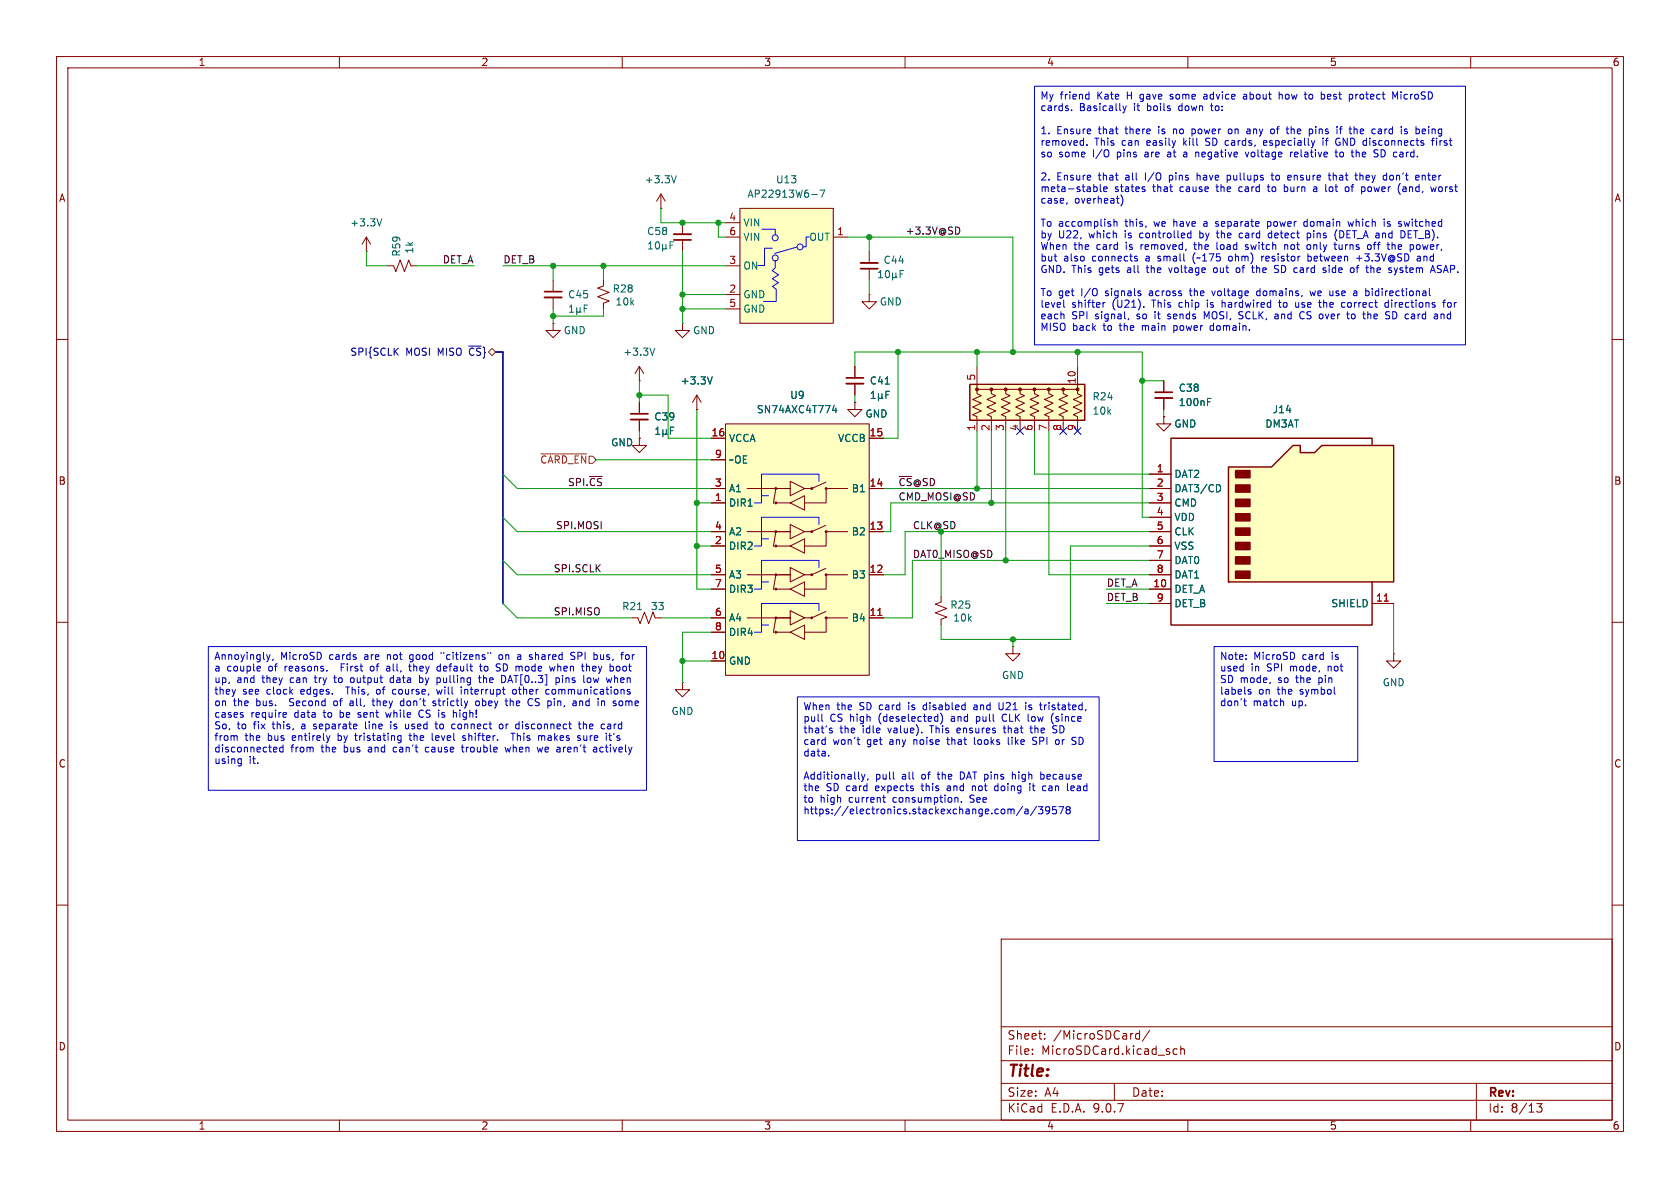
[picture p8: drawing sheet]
<svg xmlns="http://www.w3.org/2000/svg" width="297mm" height="210mm" viewBox="0 0 297 210" stroke-linecap="round" stroke-linejoin="round" font-family="sans-serif">
<g fill="none" stroke="#840000" stroke-width=".18">
<path d="M10 10h277v190h-277zM12 12h273v186h-273zM60 10v2M110 10v2M160 10v2M210 10v2M260 10v2M153.7 52.1v1.2h1.2l-1.2 1.3-1.3-1.3h1.3M153.7 52.1h.1M153.7 44.5v2M153.7 47.5v2M10 60h2"/>
<path d="M113 77.5v1.2h1.3l-1.3 1.3-1.2-1.3h1.2M113 77.5h.1M113 71.1v2.1M113 74.2v2M123.2 72.4h.1M123.2 69.9l-.8 1.2M123.2 69.9l.8 1.2M123.2 69.9v2.5M205.7 73.7v1.2h1.3l-1.3 1.3-1.2-1.3h1.2M205.7 73.7h.1M205.7 67.3v2M205.7 70.4v2"/>
<path d="M285 60h2M10 110h2M166.4 105.4v1l-1 .4 2 .8-2 .7 2 .8-1 .4v1M179.1 114.3v1.3h1.2l-1.2 1.2-1.3-1.2h1.3M179.1 114.3h.1M246.4 115.6v1.2h1.2l-1.2 1.3-1.3-1.3h1.3M246.4 115.6h.1M285 110h2M10 160h2M177 166h108v32h-108zM285 160h2M60 198v2"/>
<path d="M110 198v2M160 198v2M177 194.5h108M177 191.5h108M177 187.5h108M177 181.5h108M182.5 186.3v.1M182.5 185.5v.1M184.7 183.6v.1M184.7 182.8v.1M197 191.5v3M201.5 182.2v1.5"/>
<path d="M201.5 182.8l-.5-.1-.3 .3v.4l.2 .2h.6M203.2 182.1l-1.2 2M208.1 185.5l-.4-.1-.3 .3v.4l.1 .2h.6M208.7 185.5l.3-.1 .3 .1 .1 .9M208.7 184.9v1.5M210 198v2M260 198v2M261 191.5v6.5M271.7 195.1h.9l-.5 .6 .4 .1v.7l-.2 .1-.6-.1"/>
</g>
<g fill="none" stroke="#006464" stroke-width=".18">
<path d="M155.3 49.1h.7M155.3 48.2l.4-.4v1.3M156.6 47.9l.2-.1a.68 .68 0 0 1 .5 .7 .68 .68 0 0 1-.5 .6l-.2-.1-.1-.4zM157.8 48.9l.2 .2h.2l.2-.2M157.8 48.2v1.3M158.4 48.9l.2 .2M158.4 48.2v.7M159.1 48.4h.4M159.7 47.8h-.6v1.3M115.9 76.8h.7M115.9 75.9l.4-.4v1.3M117.2 76.6l.2 .2h.2l.2-.2"/>
<path d="M117.2 75.9v1.3M117.8 76.6l.2 .2M117.8 75.9v.7M118.5 76.1h.4M119.1 75.5h-.6v1.3M125.9 66.6l-.4 1.3M213.5 71h.4M213.5 70.4h.6"/>
</g>
<path d="M152.1 47.5h3.1M111.5 73.2h3.1M204.2 69.3h3.1" fill="none" stroke="#840000" stroke-width=".3"/>
<path d="M152.1 46.5h3.1M111.5 74.2h3.1M204.2 70.4h3.1" fill="none" stroke="#840000" stroke-width=".33"/>
<path d="M128.3 74.9h25.4v44.5h-25.4z" fill="#ffffc2"/>
<g fill="none" stroke="#840000" stroke-width=".18">
<path d="M64.8 44.5h.1M64.8 41.9l-.8 1.3M64.8 41.9l.7 1.3M64.8 41.9v2.6M125.7 77.5h2.6M128.3 74.9h25.4v44.5h-25.4zM151.1 71.1v1.3h1.3l-1.3 1.3-1.2-1.3h1.2M151.1 71.1h.1M153.7 77.5h2.5M125.7 86.4h2.6M125.7 94h2.6M125.7 88.9h2.6"/>
<path d="M125.7 96.5h2.6M125.7 81.3h2.6M132.1 86.4h7.6v1.2l2.5-1.2-2.5-1.3v1.3h-1.3M132.1 94h7.6v1.3l2.5-1.3-2.5-1.3v1.3h-1.3M137.2 86.4l-.5 2.6M137.2 94l-.5 2.6M137.2 88.9h2.5M137.2 96.5h2.5M139.7 88.9l2.5-1.3v2.6zM139.7 96.5l2.5-1.2v2.5zM146 85.2l-2.5 1.2h-1.3M146 92.9l-2.5 1.1h-1.3"/>
<path d="M149.9 86.4h-3.9v2.5h-3.8M149.9 94h-3.9v2.5h-3.8M153.7 86.4h2.5M153.7 94h2.5M125.7 101.6h2.6M125.7 109.2h2.6M125.7 104.1h2.6M125.7 111.8h2.6M125.7 116.8h2.6M132.1 101.6h7.6v1.3l2.5-1.3-2.5-1.3v1.3h-1.3M132.1 109.2h7.6v1.3l2.5-1.3-2.5-1.2v1.2h-1.3M137.2 101.6l-.5 2.6"/>
<path d="M137.2 109.2l-.5 2.7M137.2 104.1h2.5M137.2 111.8h2.5M139.7 104.1l2.5-1.2v2.5zM139.7 111.8l2.5-1.3v2.5zM146 100.5l-2.5 1.1h-1.3M146 108.1l-2.5 1.1h-1.3M149.9 101.6h-3.9v2.5h-3.8M149.9 109.2h-3.9v2.6h-3.8M153.7 101.6h2.5M153.7 109.2h2.5"/>
</g>
<path d="M135.9 87.6h-1.3v1.3h-1.3M135.9 95.3h-1.3v1.2h-1.3M144.8 85.1v-1.3h-10.2v3.8M144.8 92.7v-1.3h-10.2v3.9M135.9 102.9h-1.3v1.2h-1.3M135.9 110.5h-1.3v1.3h-1.3M144.8 100.3v-1.2h-10.2v3.8M144.8 108v-1.3h-10.2v3.8" fill="none" stroke="#000bff" stroke-width=".18"/>
<g fill="none" stroke="#840000" stroke-width=".25">
<circle cx="137.2" cy="86.4" r=".13"/>
<circle cx="137.2" cy="96.5" r=".13"/>
<circle cx="137.2" cy="94" r=".13"/>
<circle cx="137.2" cy="88.9" r=".13"/>
<circle cx="143.5" cy="86.4" r=".13"/>
<circle cx="143.5" cy="94" r=".13"/>
<circle cx="146" cy="86.4" r=".13"/>
<circle cx="146" cy="94" r=".13"/>
<circle cx="137.2" cy="101.6" r=".13"/>
<circle cx="137.2" cy="104.1" r=".13"/>
<circle cx="137.2" cy="109.2" r=".13"/>
<circle cx="137.2" cy="111.8" r=".13"/>
<circle cx="143.5" cy="101.6" r=".13"/>
<circle cx="143.5" cy="109.2" r=".13"/>
<circle cx="146" cy="101.6" r=".13"/>
<circle cx="146" cy="109.2" r=".13"/>
</g>
<path d="M155.2 108.8h.7" fill="none" stroke="#a90000" stroke-width=".18"/>
<path d="M67.5 38.7l-.4 1.2M147.5 71.6l-.3 .9h.8M147.8 72.1v.9" fill="none" stroke="#006464" stroke-width=".18"/>
<path d="M217.2 82.6h7.6l3.8-3.9h1.3v1.3h2.5l1.3-1.3h12.7v24.2h-29.2z" fill="#ffffc2"/>
<path d="M242.6 78.7v-1.2h-35.6v33h35.6v-7.6M217.2 82.6h7.6l3.8-3.9h1.3v1.3h2.5l1.3-1.3h12.7v24.2h-29.2z" fill="none" stroke="#840000" stroke-width=".25"/>
<g fill="#840000" stroke="#840000" stroke-width=".25">
<path d="M218.4 83.2h2.6v1.3h-2.6z"/>
<path d="M218.4 85.7h2.6v1.3h-2.6z"/>
<path d="M218.4 88.3h2.6v1.2h-2.6z"/>
<path d="M218.4 90.8h2.6v1.3h-2.6z"/>
<path d="M218.4 93.3h2.6v1.3h-2.6z"/>
<path d="M218.4 95.9h2.6v1.3h-2.6z"/>
<path d="M218.4 98.4h2.6v1.3h-2.6z"/>
<path d="M218.4 101h2.6v1.2h-2.6z"/>
</g>
<path d="M203.2 83.8h3.8M203.2 86.4h3.8M203.2 88.9h3.8M203.2 91.4h3.8M203.2 94h3.8M203.2 96.5h3.8M203.2 99.1h3.8M203.2 101.6h3.8M203.2 104.1h3.8M203.2 106.7h3.8M242.6 106.7h3.8" fill="none" stroke="#840000" stroke-width=".18"/>
<path d="M215.5 85.7l.3 .5-.3 .7" fill="none" stroke="#006464" stroke-width=".18"/>
<path d="M244.7 106.3h.7" fill="none" stroke="#a90000" stroke-width=".18"/>
<path d="M171.4 67.9h20.4v6.4h-20.4z" fill="#ffffc2"/>
<path d="M171.4 67.9h20.4v6.4h-20.4z" fill="none" stroke="#840000" stroke-width=".25"/>
<g fill="#840000" stroke="#840000" stroke-width=".18">
<circle cx="172.7" cy="68.8" r=".25"/>
<circle cx="175.3" cy="68.8" r=".25"/>
<circle cx="177.8" cy="68.8" r=".25"/>
<circle cx="180.3" cy="68.8" r=".25"/>
<circle cx="182.9" cy="68.8" r=".25"/>
<circle cx="185.4" cy="68.8" r=".25"/>
<circle cx="188" cy="68.8" r=".25"/>
<circle cx="190.5" cy="68.8" r=".25"/>
</g>
<path d="M172.7 64.8v3.8M175.3 68.8v.8l.7 .4-1.5 .6 1.5 .7-1.5 .7 1.5 .6-1.5 .7 .8 .4v1.2M177.8 68.8v.8l.8 .4-1.6 .6 1.6 .7-1.6 .7 1.6 .6-1.6 .7 .8 .4v1.2M180.3 68.8v.8l.8 .4-1.5 .6 1.5 .7-1.5 .7 1.5 .6-1.5 .7 .7 .4v1.2M182.9 68.8v.8l.7 .4-1.5 .6 1.5 .7-1.5 .7 1.5 .6-1.5 .7 .8 .4v1.2M185.4 68.8v.8l.8 .4-1.5 .6 1.5 .7-1.5 .7 1.5 .6-1.5 .7 .7 .4v1.2M188 68.8v.8l.7 .4-1.5 .6 1.5 .7-1.5 .7 1.5 .6-1.5 .7 .8 .4v1.2M190.5 74.9v-1.2l-.8-.4 1.6-.7-1.6-.6 1.6-.7-1.6-.7 1.6-.6-.8-.4v-.8h-17.8v.8l.8 .4-1.5 .6 1.5 .7-1.5 .7 1.5 .6-1.5 .7 .7 .4v2.5M190.5 64.8v3.8" fill="none" stroke="#840000" stroke-width=".18"/>
<path d="M130.8 36.8h16.5v20.4h-16.5z" fill="#ffffc2"/>
<g fill="none" stroke="#840000" stroke-width=".18">
<path d="M116.8 36.8h.1M116.8 34.3l-.7 1.3M116.8 34.3l.8 1.3M116.8 34.3v2.5M120.6 39.4v2M128.3 39.4h2.5M130.8 36.8h16.5v20.4h-16.5zM68.6 47h1l.4 1 .7-2 .8 2 .8-2 .3 1h1.1M97.8 57.2v1.2h1.3l-1.3 1.3-1.3-1.3h1.3M97.8 57.2h.1M97.8 49.5v2.1M97.8 52.6v2"/>
<path d="M106.7 49.5v1l-1 .4 2 .8-2 .8 2 .7-1 .4v1M120.6 57.2v1.2h1.3l-1.3 1.3-1.2-1.3h1.2M120.6 57.2h.1M120.6 42.4v2.1M128.3 41.9h2.5M128.3 47h2.5M128.3 52.1h2.5M128.3 54.6h2.5M137.1 46.1h.1M147.3 41.9h2.6M113 67.3h.1M113 77.5h.1"/>
<path d="M113 64.8l-.7 1.2M113 64.8l.8 1.2M113 64.8v2.5M113 71.1v2.1M113 74.2v2M123.2 72.4h.1M125.7 77.5h2.6M151.1 71.1h.1M151.1 64.8v2M151.1 67.8v2.1M153.7 77.5h2.5M205.7 73.7h.1"/>
<path d="M205.7 67.3v2M205.7 70.4v2M125.7 81.3h2.6M125.7 86.4h2.6M125.7 88.9h2.6M125.7 94h2.6M125.7 96.5h2.6M153.7 86.4h2.5M153.7 94h2.5M203.2 86.4h3.8M203.2 88.9h3.8M203.2 94h3.8"/>
<path d="M203.2 96.5h3.8M203.2 83.8h3.8M203.2 91.4h3.8M203.2 99.1h3.8M111.8 109.2h1l.4 1 .7-2 .8 2 .7-2 .4 1h1M125.7 109.2h2.6M125.7 101.6h2.6M125.7 104.1h2.6M125.7 111.8h2.6M125.7 116.8h2.6M153.7 109.2h2.5M153.7 101.6h2.5"/>
<path d="M203.2 101.6h3.8M203.2 104.1h3.8M203.2 106.7h3.8M242.6 106.7h3.8M120.6 120.7v1.2h1.3l-1.3 1.3-1.2-1.3h1.2M120.6 120.7h.1"/>
</g>
<g fill="none" stroke="#00f" stroke-width=".18">
<path d="M134.7 40.5h2.4v1M136.5 43.9h-1.3v3h-1.2M137.1 46.1v1.2l-.6 .5 1.1 .8-1.1 .7 1.1 .7-1 .6 .6 .6v2.1h-2.2M140.9 43.7l-3.9 1.1M143.1 41.9h-.6v1.7h-.5"/>
<circle cx="137" cy="42" r=".52"/>
<circle cx="137.1" cy="45.6" r=".52"/>
<circle cx="141.4" cy="43.6" r=".52"/>
</g>
<g fill="none" stroke="#006464" stroke-width=".18">
<path d="M119.6 31.1l-.5 1.2M143.5 34.4h1M145 33.6h.8l-.5 1.3M100.7 55.2h.7M100.7 54.3l.3-.4v1.3M102 55l.1 .2h.3l.2-.2M102 54.3v1.3M102.6 55l.1 .2M102.6 54.3v.7M103.3 54.5h.4M103.9 53.9h-.6v1.3M114.7 44h.7"/>
<path d="M114.7 43.1l.3-.4v1.3M116 42.8l.2-.1a.68 .68 0 0 1 .4 .7 .68 .68 0 0 1-.4 .6 .84 .84 0 0 1-.2-1.2zM117.1 43.8l.2 .2h.3l.1-.2M117.1 43.2v1.2M117.7 43.8l.2 .2M117.7 43.2v.6M118.5 43.3h.4M119.1 42.7h-.6v1.3M115.8 61.5l-.5 1.3M115.9 76.8h.7M115.9 75.9l.4-.4v1.3M117.2 76.6l.2 .2h.2l.2-.2"/>
<path d="M117.2 75.9v1.3M117.8 76.6l.2 .2M117.8 75.9v.7M118.5 76.1h.4M119.1 75.5h-.6v1.3M125.9 66.6l-.4 1.3M147.5 71.6l-.3 .9h.8M147.8 72.1v.9M154 70.4h.7M154 69.5l.4-.3v1.2M155.3 70.3l.2 .1h.2l.2-.1M155.3 69.6v1.3"/>
<path d="M155.9 70.3l.2 .1M155.9 69.6v.7M156.5 67.9h.7M156.6 69.8h.4M157.2 69.2h-.6v1.2M213.5 70.4h.6M213.5 71h.4M215.5 85.7l.3 .5-.3 .7M112.7 107.8h.7"/>
</g>
<path d="M96.3 51.6h3M119.1 42.4h3.1M149.6 66.8h3.1" fill="none" stroke="#840000" stroke-width=".3"/>
<path d="M96.3 52.6h3M119.1 41.4h3.1M149.6 67.8h3.1" fill="none" stroke="#840000" stroke-width=".33"/>
<path d="M95.6 80.2h8.1" fill="none" stroke="#725600" stroke-width=".18"/>
<path d="M169.4 40.2l.3 .5-.3 .6" fill="none" stroke="#0f0f0f" stroke-width=".18"/>
<path d="M88.9 62.2v44.5" fill="none" stroke="#000084" stroke-width=".3"/>
<g fill="none" stroke="#009600" stroke-width=".18">
<path d="M116.8 36.8v2.6h11.5M127 39.4v2.5h1.3M64.8 44.5v2.5h3.8M73.7 47h10.1M88.9 47h39.4M97.8 47v2.5M97.8 54.6v2.6M106.7 47v2.5M106.7 54.6v1.3h-8.9M120.6 44.5v12.7M120.6 52.1h7.7M120.6 54.6h7.7"/>
<path d="M149.9 41.9h29.2v20.3M153.7 41.9v2.6M153.7 49.5v2.6M113 69.9h5.1v7.6h7.6M113 67.3v3.8M113 76.2v1.3M123.2 72.4v31.7h2.5M151.1 64.8v-2.6h50.8v29.2h1.3M151.1 69.9v1.2M158.7 62.2v15.3h-2.5M172.7 62.2v2.6M172.7 76.2v10.2"/>
<path d="M175.3 76.2v12.7M177.8 76.2v22.9M182.9 76.2v7.6h20.3M185.4 76.2v25.4h17.8M190.5 62.2v2.6M201.9 67.3h3.8M205.7 72.4v1.3M88.9 83.8l2.5 2.6h34.3M88.9 99.1l2.5 2.5h34.3M88.9 91.4l2.5 2.6h34.3M105.4 81.3h20.3M123.2 88.9h2.5"/>
<path d="M123.2 96.5h2.5M156.2 86.4h47M166.4 94v11.4M203.2 88.9h-45.7v5.1h-1.3M203.2 96.5h-14v16.5h-22.8v-2.5M203.2 99.1h-41.9v10.1h-5.1M203.2 94h-43.2v7.6h-3.8M88.9 106.7l2.5 2.5h20.4M116.8 109.2h8.9M120.6 116.8h5.1M125.7 111.8h-5.1v8.9M179.1 113v1.3"/>
<path d="M195.6 104.1h7.6M195.6 106.7h7.6M246.4 106.7v8.9"/>
</g>
<path d="M179.7 75.6l1.2 1.2M180.9 75.6l-1.2 1.2M187.4 75.6l1.2 1.2M188.6 75.6l-1.2 1.2M189.9 75.6l1.2 1.2M191.1 75.6l-1.2 1.2" fill="none" stroke="#000084" stroke-width=".18"/>
<g fill="none" stroke="#0000c2" stroke-width=".18">
<path d="M182.9 15.2h76.2v45.8h-76.2zM189.4 19.4v.2M192.2 16.7h.3M192.5 16.2v1.3M192.5 17.5h-.3M198.5 18.7l.3 .9M198.8 19.6l-.3 .4M199.1 18.7l-.3 .9M206.9 17.5h.1M207 16.7l-.1 .1 .1 .3M213.2 16.7h-.4M213.3 17h-.3l-.2 .2v.3h.5"/>
<path d="M214 18.7h.5M214.2 18.3v1.2M219.9 16.7h.4M220.4 17h-.4l-.2 .2 .2 .3h.4M226.1 16.8l.2-.1h.3l.1 .8M226.1 16.2v1.3M231.6 16.7l-.2 .2v.4l.2 .2M234.7 16.7v.8M235.3 17l-.6 .1M239.1 16.8v.6M239.7 16.7v.8M239.9 16.7l-.2 .2"/>
<path d="M246.2 16.2l.4 1 .5-1v1.3M247.7 16.2v.2M247.7 16.7v.8M188.6 35.9l-.1 .2M192.2 25.6v.1M193.5 33l.4 .1 .1 .2-.1 .5-.4 .1M194.5 32.6v1.1l.2 .2M195.1 33.4l.6-.1v-.2l-.4-.1-.2 .2 .1 .6h.5M196.9 38.7v1.3M196.9 39.3l.2-.1h.3l.1 .8M198.4 34.8a1.48 1.48 0 0 1-.3 1.6M202.3 33.4l.1 .2-.1 .3"/>
<path d="M202.3 33l.1 .1M206.6 27.3l-.2 .1 .2 .3M206.7 31v1.3M206.7 31.8h.2M206.9 31h-.2M207.5 22.8v.8M207.6 22.8l-.1 .1M209.6 26.9l-.3 .1M209.7 27.3h-.3l-.2 .1 .1 .3h.4M210.7 22.8v1.3M210.7 23.6h.4M211.1 22.8l-.4 .1"/>
<path d="M211.6 26.9l.3 .2M211.6 30.6v1.2M212 31l-.4 .1M213 39.5l-.2 .2 .2 .3M213 39.2h-.2M213.1 25.6l.2 .1M214.9 39.9l.4 .1M215 39.5l.3 .1M215.3 39.2h-.3M217 31h.3l.2 .1M217 31v1.3M217.5 31.7l-.2 .1h-.3"/>
<path d="M217.7 22.9l-.3-.1-.3 .2 .1 .5 .2 .1h.3M219.1 33.1l-.1 .5 .3 .3M220.2 26.9l.3 .8 .3-.8M220.6 22.8l.3 .1 .1 .7M221 23.6h-.4M221 23.1l-.4 .1M223.4 25v.6h.5M224 25.1l-.6 .2M224 33h.5M224.1 39.2h.4l.1 .1M224.1 39.2v1.2M224.2 32.6v1.1l.3 .2"/>
<path d="M224.6 39.9l-.1 .1-.4-.1M224.7 31h.5M224.9 30.6v1l.3 .2M225.1 22.8l.2 .2v.4l-.2 .2M227.1 33.1l.3-.1 .2 .1M227.6 33.8l-.2 .1-.3-.1M228.1 31l.2 .3-.6 .1M228.1 26.9v.8M228.2 31.8h-.1M228.2 27l-.1 .1M228.3 22.4v1.2M228.6 22.8l-.3 .1"/>
<path d="M228.9 27.1v.6h.4M229.5 27.2l-.6 .1M230.5 39.8l.2 .2 .4-.1M231.1 39.2h-.4l-.2 .2M231.1 38.7v1.3M232.3 33.1h.4l.1 .8M232.6 22.4v.1M232.6 22.8v.8M232.8 33.3l-.4 .1-.2 .2 .2 .3 .4-.1M233.9 24.8v.9M234.4 32.6v1.1M234.5 24.6v1.1"/>
<path d="M234.8 31h.5M235 30.6v1M235 33.6l.1 .2 .3 .1M235 31.8h.3M235.4 33l-.3 .1-.1 .2M235.7 30.6v1.2M236 26.9h.5M236.1 31l-.4 .1M236.2 26.5v1.1l.3 .1M236.7 25.1h.2v.5l-.4 .1M236.8 22.8h.5M237.3 22.4h-.3"/>
<path d="M237.3 26.9l-.3 .1-.2 .1 .1 .5 .4 .1M238.2 33l.3 .3v.3l-.3 .3M238.3 39.2l.2 .8 .3-.6 .2 .6 .3-.8M238.8 33h.5M239.8 27l.3-.1 .2 .2M239.9 22.9v.7M240.4 31.1l.4-.1 .2 .2M240.4 30.6v1.2M241.9 33.1l-.1 .5 .2 .3M243.8 22.8h.2l.2 .2v.6M244.2 26.5v1.2h.3M244.2 23.6h-.4"/>
<path d="M244.2 23.1l-.4 .1M245.7 39.2h-.3l-.1 .1v.2l.4 .1v.3h-.4M246.1 31h-.3l-.1 .2v.5l.4 .1M248 33.7l.2 .2 .4-.1M248 33.1h.5l.1 .8M248.2 39.2l.3 .8 .2-.6M248.6 33.3l-.4 .1-.2 .2M251.4 31.1l.2-.1h.3l.1 .8M251.4 31v.8M252.6 22.4v.1M252.6 22.8v.8M253.2 24.6v1.1"/>
<path d="M253.9 33l-.2 .9M254 24.8v.9M254.7 33l-.3 .1-.1 .2 .1 .5 .3 .1M188 53v1.1l.2 .2M195 53.5v.8M195.2 53.5l-.2 .2M199.5 56.3l-.1 .2M200.7 45.7l.3 .1 .1 .2-.2 .1h-.2M200.7 45.3l.3 .1M202.2 54.2v.1M206.4 56.3l.2 .1M206.6 47.3l.3 .9"/>
<path d="M206.6 55.5l-.2 .2 .2 .2M207.5 57.6v1.2M207.5 58.3l.1 .1M207.6 57.6h-.1M210.1 42h.4M210.1 41.3h.4M210.2 51.4h.5M210.4 51l.1 1.2M210.5 40.8v1.3M211 45.1l-.1 .4 .1 .8M211 43.2h.5M211.2 42.8l.1 1.2"/>
<path d="M212.1 40.8v1.3M212.1 42l.1 .1M212.2 41.2l-.1 .1M213.3 56l-.4-.9v1.3M213.4 53.5v.8M214 57.6l-.1 .6 .1 .1 .4 .1M214.2 51.4l.3 .9 .3-.9M214.6 47.5v.6l.4 .1M215 41.2h.5M215.1 42.8v1.1l.2 .2M215.2 40.8v1.1l.3 .2M216 53v1.3"/>
<path d="M217.6 45.3l-.3 .1-.1 .1 .1 .5 .3 .1M218.6 47.5v.6l.2 .1 .3-.1M219.1 41.3v.6l.2 .2 .4-.1M219.1 55.6l.5 .2M219.6 56.3l-.4 .1M220.6 43.3l-.3-.1-.1 .3 .5 .4M220.7 43.9l-.2 .2-.3-.1M221.6 48.2h.1M222.8 51.5l-.4-.1-.2 .3 .1 .5h.5M223.1 45.3v.8M223.4 45.3l-.3 .2M224.7 41.2l-.4 .1-.1 .5 .3 .3 .3-.1"/>
<path d="M224.8 40.8v1.3M225.5 47.5l.4 .1 .1 .3-.2 .3h-.3M225.5 55.5h.3l.2 .2v.7M226 56.3l-.5 .1M226 55.8l-.5 .1M226.2 53v1.1l.3 .2M227.1 43.4l.2-.2 .3 .1 .1 .8M227.1 43.2v.9M229.6 54.2l-.4 .1M229.6 53.5v.8M230.6 56.2l-.3 .2-.3-.1M231.1 41.3l.4-.1 .2 .2-.1 .6h-.5"/>
<path d="M231.1 41.2v1.3M231.2 45.4l.4-.1 .2 .2-.1 .6h-.5M231.2 44.9v1.2M231.3 43.2l.3 .1 .1 .2-.1 .5-.3 .1M231.6 51.4l.2 .9 .3-.6 .2 .6 .3-.9M233.3 53v1.1M234 53v1.3M234.2 53.5l-.2 .1M234.4 47.8v.3M235 47.3v.9M236.3 42.5h.1M236.7 43.2v.7l.4 .2"/>
<path d="M236.8 40.8v1.3h.4M237.6 53.5h.2M237.8 54.3h-.2M238.3 53.6v.6M239 56.2l.1 .2 .4-.2M239 55.6l.1-.1 .4 .1M239.8 47.3h.4M239.8 45.7h1M240.2 46.9l-.3 .2v1.1M240.3 45.2v.9M241.4 51v1.3M242 55.5l.4 .2v.7"/>
<path d="M242.4 43.4v.5l-.1 .1-.3 .1M242.6 51v.1M242.6 51.4v.9M242.8 47.4l.1 .8M243 43v1.1M245.4 53.5h-.3l-.3 .2 .2 .6h.4M245.4 53v1.3M246 53.5v.8M246.2 55.1v1.3l.6-.2M246.6 43.4v.7M247.1 47.3l-.3 .9M248.9 40.8v1.3h.6"/>
<path d="M248.9 41.4h.5M250.4 43.9l.2 .2 .3-.1 .2-.1M250.5 43.4l-.1 .1M250.6 46.1h.5M250.6 45.4h.5M251 43.4l.1 .1M251.1 45.6l-.5 .1M251.1 45.5v.6M254.1 47.3l.7 .5-.2 .4-.5-.1M254.8 55.6h.4l.1 .8M255.1 53.5h.4M255.5 53l-.3 .2v1.1"/>
<path d="M256 53.6l.1-.1 .4 .1 .1 .5-.2 .2h-.3l-.1-.1zM36.8 114.3h77.5v25.4h-77.5zM46 118.6h-.4M46 118v.1l-.6 .1M47.1 115.7l.3 .9M47.4 116.6l-.1 .3M47.7 115.7l-.3 .9M48.3 116.5l-.1 .3M59 119.8h.5M59.2 119.4v1.2M60.3 118h.4M60.3 117.3v1.3"/>
<path d="M62.4 119.8l-.3 .1-.1 .2v.4l.4 .2M65.9 117.8h-.3l-.1 .2v.5l.4 .1M68.4 118.6h.5M68.4 117.8h.4M68.9 118.1l-.5 .1M69.1 119.9l-.1 .2v.4l.2 .2 .4-.1M72.2 117.8h.5M72.4 117.3v1.1l.3 .2M72.5 116.9l.1 .1M72.7 115.7l-.3 .3v.3l.3 .3M74.2 119.4v1.3M74.7 119.9v.6l-.2 .2-.3-.1"/>
<path d="M77.5 117.8h.4M77.9 118.6h-.4M77.9 117.3v1.3M78 115.3v.2M84.6 119.8h.5M84.8 119.4v1.1l.3 .2M84.8 117.8h.4M84.9 117.3v1.1l.3 .2M85.5 119.4v1.3M85.8 119.8l-.3 .1M86 117.8h-.3l-.1 .2 .1 .5 .3 .1M86.7 115.3v.2"/>
<path d="M88.7 115.8l-.3-.1-.2 .3 .1 .5 .1 .1 .3-.1M89 117.3v1.3h.3M89.3 119.7v.7M90.2 119.4l-.4 1.3M91.6 115.7h.3l.2 .2v.7M92.1 116.5l-.5 .1M92.1 116l-.5 .1M98.4 119.8l.4 .1 .1 .2-.1 .4-.4 .2M98.6 117.3v1.3M99 117.8l-.4 .1M99.4 119.8v.9M101 115.8l.5 .2 .1 .3-.2 .3-.5-.1"/>
<path d="M101.6 115.4l-.5-.1-.1 .1M104 119.8l.3 .1 .2 .2-.1 .4-.4 .2M104.8 117.8v.8M104.9 119.8l.2 .9M105.4 118.1l-.6 .1M106.2 115.7v.7l.1 .2M109.5 117.8l.1 .6-.1 .2h-.3M110.6 115.8l.4-.1 .2 .3-.1 .5-.3 .1-.2-.1M214.6 114.3h25.4v20.3h-25.4zM220.3 116.5v.1M220.3 115.8v.1M41.8 130l.1 .2v.7"/>
<path d="M42.3 134.1l.4 .1M42.7 134.1v1.1l-.3 .2M42.7 134.9l-.4 .1M42.8 126.4l.2 .2-.2 .2M42.8 126h.2M48.5 132.1h.4v.3l-.6 .1M48.9 132.9h-.4M50 132.1h-.3l-.3 .2 .2 .6h.4M50 131.7v1.2M50.2 126h.4v.3l-.6 .1M50.6 126.7l-.4 .1M55.4 128.8h.1"/>
<path d="M55.6 128l-.2 .2 .2 .2M58.3 130l-.3 .9M59 124v.5l.1 .2M61.1 121.4h.7M62.3 124.3h-.3l-.2 .2 .1 .2 .4 .1M62.9 129.6v1.2M63.3 126.7l.1 .1M63.3 126v.2l.2 .2M64.6 127.6v1.1l.2 .1M65.8 123.9h.4M65.9 123.5v1.1l.3 .2M66.6 122v.6l.4 .1"/>
<path d="M68.2 126l.2 .8 .3-.6M69.1 128v.8M69.5 122.6l.1 .1 .4-.1M69.6 132.2l-.1 .5 .3 .2M70 121.9h-.4l-.1 .1M70.5 130l.4 .1M70.9 124.7h.5M70.9 130v1.1l-.2 .2M70.9 130.8l-.4 .1M71.4 123.5v1.3M72.2 128v.8M72.2 128.7l-.3 .1"/>
<path d="M72.3 130h.5M72.5 129.6v1.1l.3 .2M74.2 125.7a.66 .66 0 0 0 .4 1.1M75.7 132.1h-.4l-.1 .2 .1 .5 .4 .1M76.4 129.6v1.1l.2 .2M76.6 124v.3l.4 .1 .1 .2-.2 .2-.4-.1M76.7 123.9l.3 .1M76.9 128h.5M77.2 121.9l.2 .8 .3-.6 .2 .6 .3-.8M77.3 128.8h.1M77.4 123.9h.5M78 128l-.3 .2v.4l.3 .2"/>
<path d="M80.7 126.1v.7M81 128.1v.6M81.5 132.1h.5M81.5 121.9v.8M81.7 131.7v1.1l.3 .1M82.2 121.9v.8M82.3 130.1l-.3-.1-.2 .2v.2l.5 .1v.3h-.5M84.1 124v.5l.2 .3 .3-.1 .2-.2-.1-.5M88.3 128.2l.2-.2 .3 .1 .1 .1-.1 .6h-.3l-.2-.2M89.3 132.1l.2 .8 .3-.6 .2 .6 .3-.8M89.5 128v.8M89.7 128l-.2 .2"/>
<path d="M89.9 120.3h.6M90.2 124l.4-.1 .1 .2M90.7 129.6v1.3M90.7 122l-.1 .5 .3 .2 .3-.1 .1-.1-.1-.5M91.5 129.6v1.3M91.6 130l-.1 .2M91.8 127.6v1.2M92.4 127.6v.1M92.4 128v.8M94.6 124.7l.5 .1M94.6 123.7l.1 .3 .4 .1M95.9 132.1l-.2 .8-.2-.6-.3 .6"/>
<path d="M95.9 130l.4 .2v.7M97.1 122.6l-.4 .1M97.6 122v.6l.4 .1M102.2 128h.5M102.4 127.6v1.1l.3 .1M102.5 124l.2-.1 .3 .1v.8M102.5 123.9v.9M103.1 128.1l.2-.1 .3 .1 .1 .7M103.1 127.6v1.2M103.2 130l.1 .8h.4M104.9 132.9h.6M104.9 132.1h.5l.1 .8"/>
<path d="M105.5 132.4l-.6 .1M106.3 132.1l-.3 .2v.4l.3 .2M107.6 128h.2l.2 .2v.6M107.8 129.6v1.1M108 128.8h-.4M108 128.3l-.4 .1M110.6 123.9v.9M110.8 123.9l-.2 .1M141 123.2h53.3v25.4h-53.3zM145.3 126.2v1.1l.2 .2M145.8 130.8h.1M145.9 130.3v1.3"/>
<path d="M145.9 131.5l-.1 .1M146.5 133.5v.1M146.6 128.9l.6 .4-.2 .3-.4-.1M151.5 130.8h.5M151.8 137.7h.1M151.9 131.6h.1M152.3 136.9l.3 .8M152.6 137.7l-.3 .5M152.9 136.9l-.3 .8M153.5 137.7l-.2 .2M158 137.7h.1M163.3 124.7l-.1 .2 .1 .5"/>
<path d="M166.5 126.4a1.48 1.48 0 0 1-.2 1.6M167.4 130.8h.4M167.5 130.3l.1 1.2M167.6 138.9l-.1 .1M167.6 139.3l-.2 .2 .2 .3M169.4 128.7l-.2 .2v.5l.2 .2M169.8 129l-.6 .1M170.1 136.5h-.3v1.2h.3M171.9 138.9v.9M172.3 130.3v1.1l.1 .2M172.6 124.6l-.4 .1M172.6 126.7v1.2"/>
<path d="M172.6 127.4l.1 .1M172.6 125h-.3l-.2 .2 .1 .2 .4 .1M172.7 126.7h-.1M175.9 139.1v.6l.2 .1 .3-.1M176.6 124.2v1l.3 .3 .3-.1M177.3 126.4l-.1 .4v.4l.4 .3M177.3 128.7h.5M177.5 128.3v1.1l.3 .2M178.2 130.3v1.1l.2 .2M179 136.5v1.2M179 137l.3-.1 .2 .2M181.3 124.2v.1"/>
<path d="M181.3 124.6v.9M181.9 125.4l.3 .1M182.1 138.9v.9M182.1 124.6l-.2 .2 .2 .2M182.1 128.7h.4M182.2 128.3v1.1l.3 .2M182.7 138.5v1.1l.1 .2M182.8 130.3l-.3 .4 .2 .2 .4 .2 .2 .3-.3 .2-.5-.1M184 136.9h.4l.2 .2-.1 .6h-.5M184 136.5v1.2M184.5 138.9l.4 .1M184.7 124.6v.9"/>
<path d="M184.8 124.7l-.1 .2M184.9 139.7l-.4 .1M186 127.6l.2 .4M186.2 128.8l.5 .2 .1 .3-.2 .3-.5-.1M186.7 128.3h-.5M187 130.8l.3 .2v.4l-.3 .2M188.7 138.5v1.1M189.9 139l-.4-.1-.2 .2 .1 .6h.5M189.9 139.2l-.6 .2M219.9 123.9h.4M220 123.5v1.1l.3 .2M220.7 122.2l.4 .1 .1 .2-.2 .2-.4-.1"/>
<path d="M226.7 123.9l.2 .2v.7M156.2 141.6l.3 .2M169 141l.4 .2v.6M170 141.7v.1M179.2 143.1l.1 .8M180.8 142.5l-1.1 1.7M181.2 143.1h.5l.1 .8M181.8 143.3l-.5 .1-.1 .2 .1 .3 .5-.1M183.3 142.5l-1.1 1.7M183.6 142.6h.8l-.5 .5 .4 .1v.5l-.2 .2-.5-.2M185.6 143.1l-.3 .3-.3-.1-.2-.2 .2-.4 .3-.1 .2 .1a.84 .84 0 0 1-.3 1.2h-.2M186.7 142.6h-.6l-.1 .6 .2-.1h.5l.1 .2-.1 .4-.2 .2-.5-.2"/>
<path d="M187.2 142.6h.8l-.5 1.3M188.7 143.1l-.2 .3v.3l.2 .2 .4-.1 .1-.2v-.2l-.2-.3M188.7 143.1l-.2-.2 .2-.3h.3l.2 .2-.2 .3M188.7 143.1h.3"/>
</g>
<path d="M155.2 108.8h.7M244.7 106.3h.7" fill="none" stroke="#a90000" stroke-width=".18"/>
<g fill="#009600" stroke="#009600" stroke-width=".18">
<circle cx="120.6" cy="116.8" r=".46"/>
<circle cx="123.2" cy="96.5" r=".46"/>
<circle cx="179.1" cy="113" r=".46"/>
<circle cx="177.8" cy="99.1" r=".46"/>
<circle cx="166.4" cy="94" r=".46"/>
<circle cx="120.6" cy="52.1" r=".46"/>
<circle cx="120.6" cy="54.6" r=".46"/>
<circle cx="113" cy="69.9" r=".46"/>
<circle cx="97.8" cy="55.9" r=".46"/>
<circle cx="97.8" cy="47" r=".46"/>
<circle cx="127" cy="39.4" r=".46"/>
<circle cx="106.7" cy="47" r=".46"/>
<circle cx="153.7" cy="41.9" r=".46"/>
<circle cx="120.6" cy="39.4" r=".46"/>
<circle cx="190.5" cy="62.2" r=".46"/>
<circle cx="172.7" cy="62.2" r=".46"/>
<circle cx="179.1" cy="62.2" r=".46"/>
<circle cx="201.9" cy="67.3" r=".46"/>
<circle cx="158.7" cy="62.2" r=".46"/>
<circle cx="175.3" cy="88.9" r=".46"/>
<circle cx="172.7" cy="86.4" r=".46"/>
<circle cx="123.2" cy="88.9" r=".46"/>
</g>
<text font-size="2.8" fill="#840000" x="178" y="190.9">Title:</text>
<g font-size="2.1" fill="#840000">
<text x="178" y="184">Sheet:</text>
<text x="186.2" y="184">/MicroSDCard/</text>
<text x="178" y="186.7">File:</text>
<text x="184.1" y="186.7">MicroSDCard.kicad_sch</text>
<text x="178" y="196.9">KiCad</text>
<text x="178" y="194.1">Size:</text>
<text x="184.7" y="194.1">A4</text>
<text x="185.7" y="196.9">E.D.A.</text>
<text x="193.3" y="196.9">9.0.7</text>
<text x="200" y="194.1">Date:</text>
<text x="263" y="194.3">Rev:</text>
<text x="263" y="196.9">Id:</text>
<text x="267.1" y="196.9">8/13</text>
</g>
<g font-size="1.8" fill="#840000">
<text x="35" y="11.9">1</text>
<text x="85" y="11.9">2</text>
<text x="135" y="11.9">3</text>
<text x="185" y="11.9">4</text>
<text x="235" y="11.9">5</text>
<text x="285" y="11.9">6</text>
<text x="10.3" y="35.9">A</text>
<text x="285.3" y="35.9">A</text>
<text x="10.3" y="85.9">B</text>
<text x="285.3" y="85.9">B</text>
<text x="10.3" y="135.9">C</text>
<text x="285.3" y="135.9">C</text>
<text x="10.3" y="185.9">D</text>
<text x="285.3" y="185.9">D</text>
<text x="35" y="199.9">1</text>
<text x="85" y="199.9">2</text>
<text x="135" y="199.9">3</text>
<text x="185" y="199.9">4</text>
<text x="235" y="199.9">5</text>
<text x="285" y="199.9">6</text>
</g>
<g font-size="1.8" fill="#0000c2">
<text x="183.8" y="17.9">My friend</text>
<text x="194.1" y="17.9">Kate</text>
<text x="199.5" y="17.9">H gave</text>
<text x="207.5" y="17.9">some</text>
<text x="213.7" y="17.9">advice</text>
<text x="220.9" y="17.9">about</text>
<text x="227.4" y="17.9">how</text>
<text x="232.2" y="17.9">to</text>
<text x="235.2" y="17.9">best</text>
<text x="240.4" y="17.9">protect</text>
<text x="248.3" y="17.9">MicroSD</text>
<text x="183.8" y="20">cards.</text>
<text x="190.8" y="20">Basically</text>
<text x="200.6" y="20">it</text>
<text x="203.1" y="20">boils</text>
<text x="208.8" y="20">down</text>
<text x="214.8" y="20">to:</text>
<text x="183.8" y="24.1">1.</text>
<text x="183.8" y="26.1">removed.</text>
<text x="183.8" y="28.1">so</text>
<text x="186.8" y="24.1">Ensure</text>
<text x="187.2" y="28.1">some</text>
<text x="193.3" y="28.1">I/O</text>
<text x="193.5" y="26.1">This</text>
<text x="194.3" y="24.1">that</text>
<text x="197.7" y="28.1">pins</text>
<text x="198.5" y="26.1">can</text>
<text x="199.3" y="24.1">there</text>
<text x="202.8" y="28.1">are</text>
<text x="203" y="26.1">easily</text>
<text x="205.3" y="24.1">is</text>
<text x="207" y="28.1">at</text>
<text x="208.1" y="24.1">no</text>
<text x="209.7" y="26.1">kill</text>
<text x="210.1" y="28.1">a</text>
<text x="211.5" y="24.1">power</text>
<text x="212.4" y="28.1">negative</text>
<text x="213.8" y="26.1">SD cards,</text>
<text x="218.2" y="24.1">on</text>
<text x="221.5" y="28.1">voltage</text>
<text x="221.7" y="24.1">any</text>
<text x="224.4" y="26.1">especially</text>
<text x="226.1" y="24.1">of</text>
<text x="229.2" y="24.1">the</text>
<text x="229.6" y="28.1">relative</text>
<text x="233.3" y="24.1">pins</text>
<text x="235.1" y="26.1">if</text>
<text x="237.6" y="26.1">GND disconnects</text>
<text x="237.8" y="28.1">to</text>
<text x="238.4" y="24.1">if</text>
<text x="240.9" y="28.1">the</text>
<text x="240.9" y="24.1">the</text>
<text x="245" y="28.1">SD card.</text>
<text x="245" y="24.1">card</text>
<text x="250.4" y="24.1">is</text>
<text x="253.2" y="24.1">being</text>
<text x="255.1" y="26.1">first</text>
<text x="183.8" y="32.2">2.</text>
<text x="183.8" y="34.3">meta-stable</text>
<text x="186.8" y="32.2">Ensure</text>
<text x="194.3" y="32.2">that</text>
<text x="197" y="34.3">states</text>
<text x="199.3" y="32.2">all</text>
<text x="202.9" y="32.2">I/O</text>
<text x="204" y="34.3">that</text>
<text x="207.3" y="32.2">pins</text>
<text x="208.9" y="34.3">cause</text>
<text x="212.4" y="32.2">have</text>
<text x="215.5" y="34.3">the</text>
<text x="218" y="32.2">pullups</text>
<text x="219.7" y="34.3">card</text>
<text x="225" y="34.3">to</text>
<text x="226.1" y="32.2">to</text>
<text x="228.1" y="34.3">burn</text>
<text x="229.1" y="32.2">ensure</text>
<text x="233.5" y="34.3">a</text>
<text x="235.8" y="34.3">lot</text>
<text x="236.6" y="32.2">that</text>
<text x="239.5" y="34.3">of</text>
<text x="241.5" y="32.2">they</text>
<text x="242.6" y="34.3">power</text>
<text x="246.6" y="32.2">don't</text>
<text x="249.2" y="34.3">(and,</text>
<text x="252.6" y="32.2">enter</text>
<text x="255.3" y="34.3">worst</text>
<text x="183.8" y="36.3">case,</text>
<text x="183.8" y="40.4">To accomplish</text>
<text x="190" y="36.3">overheat)</text>
<text x="199.1" y="40.4">this,</text>
<text x="204.3" y="40.4">we</text>
<text x="207.9" y="40.4">have</text>
<text x="213.5" y="40.4">a</text>
<text x="215.8" y="40.4">separate</text>
<text x="225.1" y="40.4">power</text>
<text x="231.8" y="40.4">domain</text>
<text x="239.8" y="40.4">which</text>
<text x="246.3" y="40.4">is</text>
<text x="249.1" y="40.4">switched</text>
<text x="183.8" y="42.5">by</text>
<text x="183.8" y="44.5">When</text>
<text x="183.8" y="46.5">but</text>
<text x="187.1" y="42.5">U22,</text>
<text x="188" y="46.5">also</text>
<text x="189.8" y="44.5">the</text>
<text x="192.6" y="42.5">which</text>
<text x="193.2" y="46.5">connects</text>
<text x="194" y="44.5">card</text>
<text x="199.1" y="42.5">is</text>
<text x="199.3" y="44.5">is</text>
<text x="201.9" y="42.5">controlled</text>
<text x="202.1" y="44.5">removed,</text>
<text x="202.8" y="46.5">a</text>
<text x="205.1" y="46.5">small</text>
<text x="211.5" y="46.5">(~175</text>
<text x="211.8" y="44.5">the</text>
<text x="212.7" y="42.5">by</text>
<text x="216" y="44.5">load</text>
<text x="216" y="42.5">the</text>
<text x="218.1" y="46.5">ohm)</text>
<text x="220.1" y="42.5">card</text>
<text x="221.2" y="44.5">switch</text>
<text x="224.1" y="46.5">resistor</text>
<text x="225.5" y="42.5">detect</text>
<text x="228.3" y="44.5">not</text>
<text x="232.4" y="46.5">between</text>
<text x="232.5" y="44.5">only</text>
<text x="232.5" y="42.5">pins</text>
<text x="237.6" y="44.5">turns</text>
<text x="237.6" y="42.5">(DET_A and</text>
<text x="241.2" y="46.5">+3.3V@SD</text>
<text x="243.6" y="44.5">off</text>
<text x="247.4" y="44.5">the</text>
<text x="249.7" y="42.5">DET_B).</text>
<text x="251.5" y="44.5">power,</text>
<text x="252.2" y="46.5">and</text>
<text x="183.8" y="48.6">GND. This</text>
<text x="183.8" y="52.7">To get</text>
<text x="191.3" y="52.7">I/O</text>
<text x="194.4" y="48.6">gets</text>
<text x="195.7" y="52.7">signals</text>
<text x="199.6" y="48.6">all</text>
<text x="203.2" y="48.6">the</text>
<text x="203.6" y="52.7">across</text>
<text x="207.3" y="48.6">voltage</text>
<text x="211" y="52.7">the</text>
<text x="215.2" y="52.7">voltage</text>
<text x="215.4" y="48.6">out</text>
<text x="219.6" y="48.6">of</text>
<text x="222.7" y="48.6">the</text>
<text x="223.2" y="52.7">domains,</text>
<text x="226.8" y="48.6">SD card</text>
<text x="232.9" y="52.7">we</text>
<text x="235.8" y="48.6">side</text>
<text x="236.5" y="52.7">use</text>
<text x="240.8" y="48.6">of</text>
<text x="241" y="52.7">a</text>
<text x="243.3" y="52.7">bidirectional</text>
<text x="243.9" y="48.6">the</text>
<text x="248" y="48.6">system</text>
<text x="255.7" y="48.6">ASAP.</text>
<text x="183.8" y="54.7">level</text>
<text x="183.8" y="56.8">each</text>
<text x="183.8" y="58.8">MISO</text>
<text x="189.5" y="54.7">shifter</text>
<text x="189.5" y="56.8">SPI</text>
<text x="189.6" y="58.8">back</text>
<text x="193.7" y="56.8">signal,</text>
<text x="195.2" y="58.8">to</text>
<text x="196.8" y="54.7">(U21).</text>
<text x="198.2" y="58.8">the</text>
<text x="201.3" y="56.8">so</text>
<text x="202.4" y="58.8">main</text>
<text x="204" y="54.7">This</text>
<text x="204.6" y="56.8">it</text>
<text x="207.1" y="56.8">sends</text>
<text x="208.1" y="58.8">power</text>
<text x="208.9" y="54.7">chip</text>
<text x="213.7" y="56.8">MOSI,</text>
<text x="214.1" y="54.7">is</text>
<text x="214.8" y="58.8">domain.</text>
<text x="216.9" y="54.7">hardwired</text>
<text x="220.1" y="56.8">SCLK,</text>
<text x="226.6" y="56.8">and</text>
<text x="227.2" y="54.7">to</text>
<text x="230.3" y="54.7">use</text>
<text x="231.3" y="56.8">CS over</text>
<text x="234.7" y="54.7">the</text>
<text x="238.8" y="54.7">correct</text>
<text x="240.1" y="56.8">to</text>
<text x="243.1" y="56.8">the</text>
<text x="246.7" y="54.7">directions</text>
<text x="247.3" y="56.8">SD card</text>
<text x="256.2" y="56.8">and</text>
<text x="257.3" y="54.7">for</text>
<text x="37.8" y="117">Annoyingly,</text>
<text x="37.8" y="119">a</text>
<text x="40.1" y="119">couple</text>
<text x="47.6" y="119">of</text>
<text x="49.6" y="117">MicroSD</text>
<text x="50.6" y="119">reasons.</text>
<text x="58.3" y="117">cards</text>
<text x="60.9" y="119">First</text>
<text x="64.7" y="117">are</text>
<text x="66.3" y="119">of</text>
<text x="68.9" y="117">not</text>
<text x="69.4" y="119">all,</text>
<text x="73.1" y="117">good</text>
<text x="73.6" y="119">they</text>
<text x="78.7" y="119">default</text>
<text x="78.9" y="117">&quot;citizens&quot;</text>
<text x="86.6" y="119">to</text>
<text x="89.3" y="117">on</text>
<text x="89.6" y="119">SD mode</text>
<text x="92.7" y="117">a</text>
<text x="95.1" y="117">shared</text>
<text x="99.5" y="119">when</text>
<text x="102.6" y="117">SPI</text>
<text x="105.4" y="119">they</text>
<text x="106.8" y="117">bus,</text>
<text x="110.5" y="119">boot</text>
<text x="111.9" y="117">for</text>
<text x="215.6" y="117">Note:</text>
<text x="215.6" y="119">used</text>
<text x="221.2" y="119">in</text>
<text x="221.7" y="117">MicroSD</text>
<text x="224.1" y="119">SPI</text>
<text x="228.3" y="119">mode,</text>
<text x="230.4" y="117">card</text>
<text x="235.2" y="119">not</text>
<text x="235.7" y="117">is</text>
<text x="37.8" y="121.1">up,</text>
<text x="37.8" y="123.1">they</text>
<text x="37.8" y="125.2">on</text>
<text x="41.3" y="125.2">the</text>
<text x="41.9" y="121.1">and</text>
<text x="42.9" y="123.1">see</text>
<text x="45.4" y="125.2">bus.</text>
<text x="46.5" y="121.1">they</text>
<text x="47.3" y="123.1">clock</text>
<text x="51.6" y="121.1">can</text>
<text x="51.7" y="125.2">Second</text>
<text x="53.5" y="123.1">edges.</text>
<text x="56.1" y="121.1">try</text>
<text x="59.7" y="125.2">of</text>
<text x="59.8" y="121.1">to</text>
<text x="61.9" y="123.1">This,</text>
<text x="62.7" y="125.2">all,</text>
<text x="62.8" y="121.1">output</text>
<text x="67" y="125.2">they</text>
<text x="67.4" y="123.1">of</text>
<text x="70" y="121.1">data</text>
<text x="70.5" y="123.1">course,</text>
<text x="72.1" y="125.2">don't</text>
<text x="75.4" y="121.1">by</text>
<text x="78" y="125.2">strictly</text>
<text x="78.5" y="123.1">will</text>
<text x="78.7" y="121.1">pulling</text>
<text x="83" y="123.1">interrupt</text>
<text x="85.8" y="125.2">obey</text>
<text x="86.4" y="121.1">the</text>
<text x="90.5" y="121.1">DAT[0..3]</text>
<text x="91.3" y="125.2">the</text>
<text x="92.3" y="123.1">other</text>
<text x="95.4" y="125.2">CS pin,</text>
<text x="98.4" y="123.1">communications</text>
<text x="100.3" y="121.1">pins</text>
<text x="103.8" y="125.2">and</text>
<text x="105.4" y="121.1">low</text>
<text x="108.4" y="125.2">in</text>
<text x="109.8" y="121.1">when</text>
<text x="111.3" y="125.2">some</text>
<text x="141.9" y="125.9">When</text>
<text x="147.9" y="125.9">the</text>
<text x="152.1" y="125.9">SD card</text>
<text x="161.1" y="125.9">is</text>
<text x="163.9" y="125.9">disabled</text>
<text x="173" y="125.9">and</text>
<text x="177.6" y="125.9">U21</text>
<text x="182.6" y="125.9">is</text>
<text x="185.4" y="125.9">tristated,</text>
<text x="215.6" y="121.1">SD mode,</text>
<text x="215.6" y="123.1">labels</text>
<text x="215.6" y="125.2">don't</text>
<text x="221.5" y="125.2">match</text>
<text x="222.5" y="123.1">on</text>
<text x="226" y="123.1">the</text>
<text x="226.1" y="121.1">so</text>
<text x="228.5" y="125.2">up.</text>
<text x="229.4" y="121.1">the</text>
<text x="230.1" y="123.1">symbol</text>
<text x="233.6" y="121.1">pin</text>
<text x="37.8" y="127.2">cases</text>
<text x="37.8" y="129.2">So,</text>
<text x="37.8" y="131.3">from</text>
<text x="41.9" y="129.2">to</text>
<text x="43.3" y="131.3">the</text>
<text x="44.3" y="127.2">require</text>
<text x="45" y="129.2">fix</text>
<text x="47.4" y="131.3">bus</text>
<text x="48.5" y="129.2">this,</text>
<text x="51.9" y="131.3">entirely</text>
<text x="52.2" y="127.2">data</text>
<text x="53.8" y="129.2">a</text>
<text x="56.1" y="129.2">separate</text>
<text x="57.5" y="127.2">to</text>
<text x="60.2" y="131.3">by</text>
<text x="60.5" y="127.2">be</text>
<text x="63.5" y="131.3">tristating</text>
<text x="64" y="127.2">sent</text>
<text x="65.4" y="129.2">line</text>
<text x="69.1" y="127.2">while</text>
<text x="70.1" y="129.2">is</text>
<text x="72.9" y="129.2">used</text>
<text x="73.3" y="131.3">the</text>
<text x="75.1" y="127.2">CS is</text>
<text x="77.4" y="131.3">level</text>
<text x="78.5" y="129.2">to</text>
<text x="81.5" y="129.2">connect</text>
<text x="81.6" y="127.2">high!</text>
<text x="83.1" y="131.3">shifter.</text>
<text x="90.2" y="129.2">or</text>
<text x="92.1" y="131.3">This</text>
<text x="93.3" y="129.2">disconnect</text>
<text x="97" y="131.3">makes</text>
<text x="104.2" y="131.3">sure</text>
<text x="104.6" y="129.2">the</text>
<text x="108.8" y="129.2">card</text>
<text x="109.4" y="131.3">it's</text>
<text x="141.9" y="127.9">pull</text>
<text x="141.9" y="130">that's</text>
<text x="146.7" y="127.9">CS high</text>
<text x="148.5" y="130">the</text>
<text x="152.6" y="130">idle</text>
<text x="155.6" y="127.9">(deselected)</text>
<text x="157.3" y="130">value).</text>
<text x="164.9" y="130">This</text>
<text x="168.6" y="127.9">and</text>
<text x="169.9" y="130">ensures</text>
<text x="173.2" y="127.9">pull</text>
<text x="178" y="127.9">CLK</text>
<text x="178.3" y="130">that</text>
<text x="182.8" y="127.9">low</text>
<text x="183.3" y="130">the</text>
<text x="187.1" y="127.9">(since</text>
<text x="187.4" y="130">SD</text>
<text x="37.8" y="133.3">disconnected</text>
<text x="37.8" y="135.4">using</text>
<text x="44" y="135.4">it.</text>
<text x="51.4" y="133.3">from</text>
<text x="56.9" y="133.3">the</text>
<text x="61.1" y="133.3">bus</text>
<text x="65.6" y="133.3">and</text>
<text x="70.2" y="133.3">can't</text>
<text x="76.1" y="133.3">cause</text>
<text x="82.7" y="133.3">trouble</text>
<text x="90.6" y="133.3">when</text>
<text x="96.5" y="133.3">we</text>
<text x="100.1" y="133.3">aren't</text>
<text x="106.8" y="133.3">actively</text>
<text x="141.9" y="132">card</text>
<text x="141.9" y="134">data.</text>
<text x="147.3" y="132">won't</text>
<text x="153.4" y="132">get</text>
<text x="157.5" y="132">any</text>
<text x="162" y="132">noise</text>
<text x="168.2" y="132">that</text>
<text x="173.1" y="132">looks</text>
<text x="179.3" y="132">like</text>
<text x="183.8" y="132">SPI</text>
<text x="188.1" y="132">or</text>
<text x="191.2" y="132">SD</text>
<text x="141.9" y="138.1">Additionally,</text>
<text x="141.9" y="140.2">the</text>
<text x="141.9" y="142.2">to</text>
<text x="145" y="142.2">high</text>
<text x="146.1" y="140.2">SD card</text>
<text x="150.2" y="142.2">current</text>
<text x="154.8" y="138.1">pull</text>
<text x="155.1" y="140.2">expects</text>
<text x="158.1" y="142.2">consumption.</text>
<text x="159.6" y="138.1">all</text>
<text x="163.2" y="138.1">of</text>
<text x="163.4" y="140.2">this</text>
<text x="166.3" y="138.1">the</text>
<text x="168.1" y="140.2">and</text>
<text x="170.4" y="138.1">DAT pins</text>
<text x="171.9" y="142.2">See</text>
<text x="172.7" y="140.2">not</text>
<text x="176.9" y="140.2">doing</text>
<text x="180" y="138.1">high</text>
<text x="183.3" y="140.2">it</text>
<text x="185.2" y="138.1">because</text>
<text x="185.8" y="140.2">can</text>
<text x="190.3" y="140.2">lead</text>
<text x="141.9" y="144.3">https://electronics.stackexchange.com/a/39578</text>
</g>
<g font-size="1.8" fill="#006464">
<text x="113.9" y="32.6">+3.3V</text>
<text x="132" y="35.2">AP22913W6-7</text>
<text x="137.1" y="32.6">U13</text>
<text x="61.8" y="40.2">+3.3V</text>
<text x="114.3" y="41.8">C58</text>
<text x="131.3" y="40.2">VIN</text>
<text x="71" y="45.5" transform="rotate(-90 71 45.5)">R59</text>
<text x="73.3" y="44.9" transform="rotate(-90 73.3 44.9)">1k</text>
<text x="131.3" y="42.8">VIN</text>
<text x="131.3" y="47.9">ON</text>
<text x="143" y="42.8">OUT</text>
<text x="156.1" y="46.8">C44</text>
<text x="100.3" y="52.9">C45</text>
<text x="108.2" y="51.9">R28</text>
<text x="131.3" y="52.9">GND</text>
<text x="99.6" y="59.3">GND</text>
<text x="108.7" y="54.2">10k</text>
<text x="122.4" y="59.3">GND</text>
<text x="131.3" y="55.5">GND</text>
<text x="155.4" y="54.2">GND</text>
<text x="110.1" y="63.1">+3.3V</text>
<text x="120.2" y="68.2">+3.3V</text>
<text x="139.6" y="70.7">U9</text>
<text x="153.7" y="68.2">C41</text>
<text x="193" y="71">R24</text>
<text x="208.3" y="72">100nF</text>
<text x="208.3" y="69.4">C38</text>
<text x="115.6" y="74.5">C39</text>
<text x="133.7" y="73.3">SN74AXC4T774</text>
<text x="152.9" y="74">GND</text>
<text x="193" y="73.5">10k</text>
<text x="207.5" y="75.8">GND</text>
<text x="223.6" y="75.8">DM3AT</text>
<text x="224.9" y="73.3">J14</text>
<text x="107.9" y="79.1">GND</text>
<text x="128.8" y="78.3">VCCA</text>
<text x="128.8" y="82.1">~OE</text>
<text x="148.1" y="78.3">VCCB</text>
<text x="128.8" y="87.2">A1</text>
<text x="128.8" y="89.8">DIR1</text>
<text x="150.5" y="87.2">B1</text>
<text x="207.5" y="84.7">DAT2</text>
<text x="207.5" y="87.2">DAT3/CD</text>
<text x="207.5" y="89.8">CMD</text>
<text x="128.8" y="94.8">A2</text>
<text x="150.5" y="94.8">B2</text>
<text x="207.5" y="92.3">VDD</text>
<text x="207.5" y="94.8">CLK</text>
<text x="128.8" y="97.4">DIR2</text>
<text x="207.5" y="97.4">VSS</text>
<text x="207.5" y="99.9">DAT0</text>
<text x="128.8" y="102.5">A3</text>
<text x="128.8" y="105">DIR3</text>
<text x="150.5" y="102.5">B3</text>
<text x="167.9" y="107.8">R25</text>
<text x="207.5" y="102.5">DAT1</text>
<text x="207.5" y="105">DET_A</text>
<text x="207.5" y="107.5">DET_B</text>
<text x="235.3" y="107.5">SHIELD</text>
<text x="109.9" y="108.1">R21</text>
<text x="115" y="108.1">33</text>
<text x="128.8" y="110.1">A4</text>
<text x="128.8" y="112.6">DIR4</text>
<text x="150.5" y="110.1">B4</text>
<text x="168.4" y="110.1">10k</text>
<text x="128.8" y="117.7">GND</text>
<text x="177" y="120.2">GND</text>
<text x="244.3" y="121.5">GND</text>
<text x="118.6" y="126.6">GND</text>
</g>
<g font-size="1.8" fill="#a90000">
<text x="128.8" y="39.1">4</text>
<text x="128.8" y="41.7">6</text>
<text x="147.9" y="41.7">1</text>
<text x="128.8" y="46.7">3</text>
<text x="128.8" y="51.8">2</text>
<text x="128.8" y="54.4">5</text>
<text x="172.5" y="67.4" transform="rotate(-90 172.5 67.4)">5</text>
<text x="190.2" y="68" transform="rotate(-90 190.2 68)">10</text>
<text x="125.7" y="77.2">16</text>
<text x="153.6" y="77.2">15</text>
<text x="172.5" y="76.3" transform="rotate(-90 172.5 76.3)">1</text>
<text x="175" y="76.3" transform="rotate(-90 175 76.3)">2</text>
<text x="177.5" y="76.3" transform="rotate(-90 177.5 76.3)">3</text>
<text x="180.1" y="76.3" transform="rotate(-90 180.1 76.3)">4</text>
<text x="182.6" y="76.3" transform="rotate(-90 182.6 76.3)">6</text>
<text x="185.2" y="76.3" transform="rotate(-90 185.2 76.3)">7</text>
<text x="187.7" y="76.3" transform="rotate(-90 187.7 76.3)">8</text>
<text x="190.2" y="76.3" transform="rotate(-90 190.2 76.3)">9</text>
<text x="126.3" y="81">9</text>
<text x="204.4" y="83.6">1</text>
<text x="126.3" y="86.1">3</text>
<text x="126.3" y="88.6">1</text>
<text x="153.6" y="86.1">14</text>
<text x="204.4" y="86.1">2</text>
<text x="204.4" y="88.6">3</text>
<text x="126.3" y="93.7">4</text>
<text x="153.6" y="93.7">13</text>
<text x="204.4" y="91.2">4</text>
<text x="204.4" y="93.7">5</text>
<text x="126.3" y="96.3">2</text>
<text x="126.3" y="101.3">5</text>
<text x="153.6" y="101.3">12</text>
<text x="204.4" y="96.3">6</text>
<text x="204.4" y="98.8">7</text>
<text x="204.4" y="101.3">8</text>
<text x="126.3" y="103.9">7</text>
<text x="203.8" y="103.9">10</text>
<text x="204.4" y="106.4">9</text>
<text x="243.2" y="106.4">11</text>
<text x="126.3" y="109">6</text>
<text x="126.3" y="111.5">8</text>
<text x="153.6" y="109">11</text>
<text x="125.7" y="116.6">10</text>
</g>
<g font-size="1.8" fill="#0f0f0f">
<text x="160" y="41.6">+3.3V@SD</text>
<text x="78.2" y="46.6">DET_A</text>
<text x="88.9" y="46.6">DET_B</text>
<text x="100.3" y="86">SPI.~{CS}</text>
<text x="158.7" y="88.6">CMD_MOSI@SD</text>
<text x="158.7" y="86">~{CS}@SD</text>
<text x="98.2" y="93.6">SPI.MOSI</text>
<text x="161.3" y="93.6">CLK@SD</text>
<text x="97.8" y="101.3">SPI.SCLK</text>
<text x="161.3" y="98.7">DAT0_MISO@SD</text>
<text x="195.6" y="106.3">DET_B</text>
<text x="195.6" y="103.8">DET_A</text>
<text x="97.8" y="108.9">SPI.MISO</text>
</g>
<g font-size="1.8" fill="#000084">
<text x="61.8" y="63.1">SPI{SCLK</text>
<text x="71.7" y="63.1">MOSI</text>
<text x="77.5" y="63.1">MISO</text>
<text x="83.2" y="63.1">~{CS}}</text>
</g>
<text font-size="1.8" fill="#725600" x="95.4" y="82.1">~{CARD_EN}</text>
</svg>
